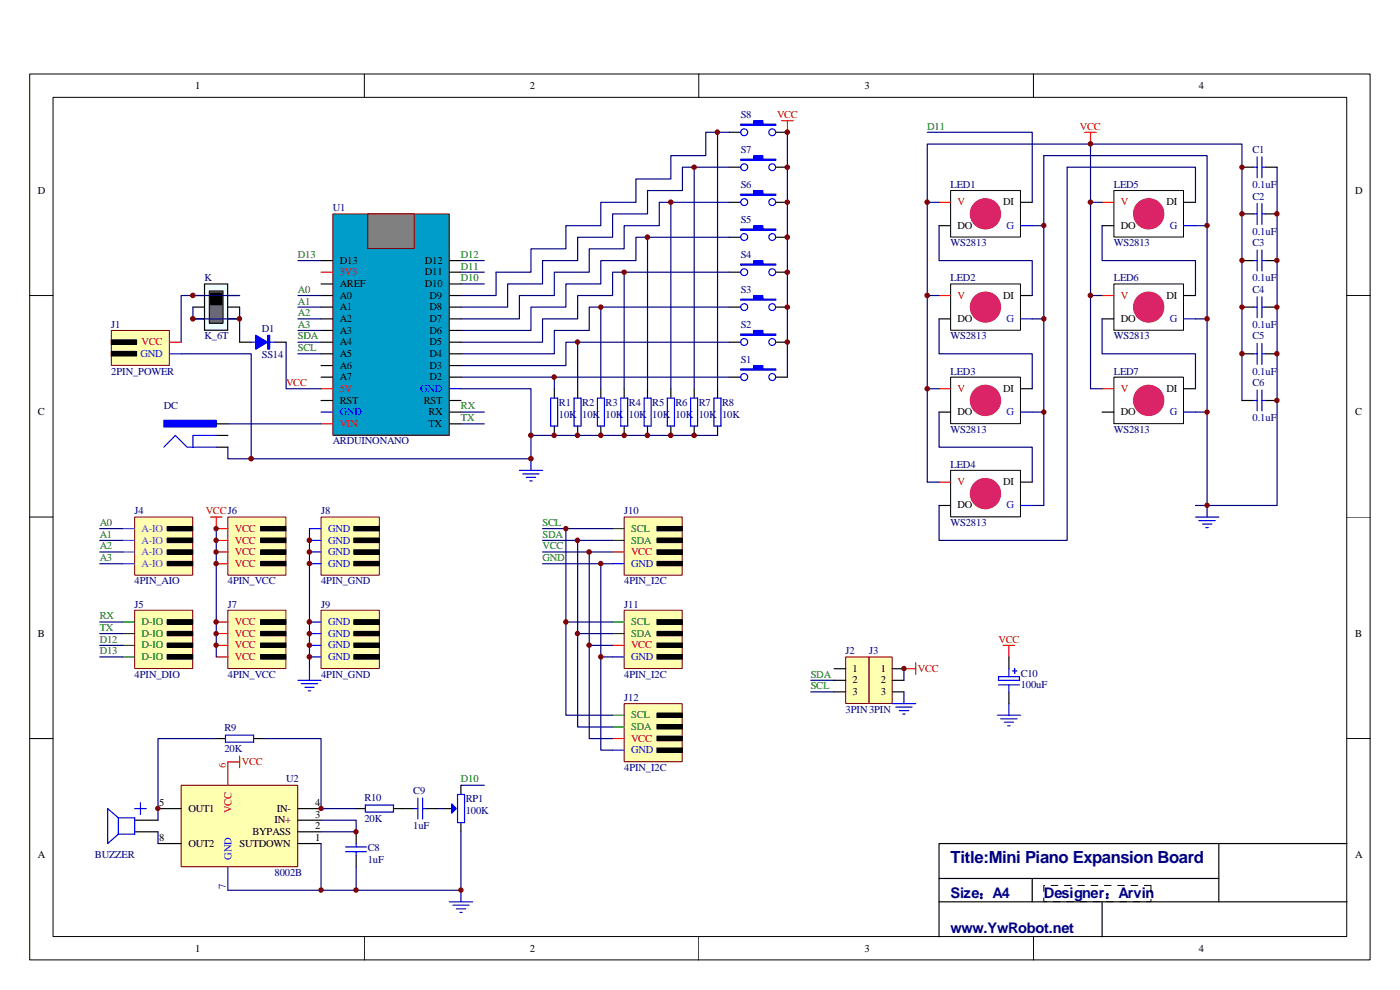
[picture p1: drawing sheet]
<svg xmlns="http://www.w3.org/2000/svg" width="297mm" height="210mm" viewBox="0 0 297 210" stroke-linecap="round" stroke-linejoin="round" font-family="sans-serif">
<g fill="none" stroke="#000" stroke-width=".21">
<path d="M6.3 15.7h284.4v187.9h-284.4zM77.3 15.7v5M148.2 15.7v5M219.2 15.7v5M11.3 20.7h274.4v178h-274.4zM6.3 62.7h5M285.7 62.7h5M6.3 109.7h5M285.7 109.7h5M6.3 156.7h5M285.7 156.7h5M77.3 198.7v5"/>
<path d="M148.2 198.7v5M219.2 198.7v5"/>
</g>
<path d="M70.6 45.4h24.7v46.9h-24.7z" fill="#009cca"/>
<path d="M70.6 45.4h24.7v46.9h-24.7z" fill="none" stroke="#800000" stroke-width=".21"/>
<g fill="none" stroke="#000" stroke-width=".25">
<path d="M68.1 55.3h2.5M95.3 57.7h2.5M95.3 55.3h2.5M68.1 77.5h2.5M68.1 75h2.5M68.1 72.6h2.5M68.1 70.1h2.5M68.1 67.6h2.5M68.1 65.1h2.5M68.1 62.7h2.5M68.1 60.2h2.5M95.3 77.5h2.5"/>
<path d="M95.3 75h2.5M95.3 72.6h2.5M95.3 70.1h2.5M95.3 67.6h2.5M95.3 65.1h2.5M95.3 62.7h2.5M95.3 60.2h2.5M68.1 80h2.5M68.1 85h2.5M95.3 89.9h2.5M95.3 87.4h2.5M95.3 80h2.5"/>
<path d="M95.3 85h2.5"/>
</g>
<path d="M68.1 57.7h2.5M68.1 89.9h2.5M68.1 82.5h2.5" fill="none" stroke="#f00" stroke-width=".25"/>
<path d="M68.1 87.4h2.5M95.3 82.5h2.5" fill="none" stroke="#00f" stroke-width=".25"/>
<path d="M78.1 45.4h9.8v7.3h-9.8z" fill="#808080"/>
<path d="M78 45.4h9.9v7.3h-9.9z" fill="none" stroke="#800000" stroke-width=".21"/>
<g fill="none" stroke="#000" stroke-width=".25">
<path d="M154.7 35.5h2.4M154.7 28.1h2.4M164.6 35.5h2.4M164.6 28.1h2.4M154.7 57.7h2.4M154.7 50.3h2.4M154.7 42.9h2.4M164.6 57.7h2.4M164.6 50.3h2.4M164.6 42.9h2.4M154.7 72.6h2.4M154.7 65.1h2.4"/>
<path d="M164.6 72.6h2.4M164.6 65.1h2.4M117.6 82.5v1.9M117.6 90.4v2M122.5 82.5v1.9M122.5 90.4v2M127.5 82.5v1.9M127.5 90.4v2M132.4 82.5v1.9M132.4 90.4v2M137.4 82.5v1.9M137.4 90.4v2"/>
<path d="M142.3 82.5v1.9M142.3 90.4v2M147.3 82.5v1.9M147.3 90.4v2M152.2 82.5v1.9M152.2 90.4v2M154.7 80h2.4M164.6 80h2.4"/>
</g>
<g fill="#00f" stroke="#00f" stroke-width=".25">
<path d="M157.1 78.3h2.8v-.8h1.9v.8h2.8v.2h-7.5z" fill-rule="evenodd"/>
<path d="M157.1 70.9h2.8v-.8h1.9v.8h2.8v.2h-7.5z" fill-rule="evenodd"/>
<path d="M157.1 63.4h2.8v-.7h1.9v.7h2.8v.3h-7.5z" fill-rule="evenodd"/>
<path d="M157.1 56h2.8v-.7h1.9v.7h2.8v.3h-7.5z" fill-rule="evenodd"/>
<path d="M157.1 48.6h2.8v-.7h1.9v.7h2.8v.2h-7.5z" fill-rule="evenodd"/>
<path d="M157.1 41.2h2.8v-.8h1.9v.8h2.8v.2h-7.5z" fill-rule="evenodd"/>
<path d="M157.1 33.8h2.8v-.8h1.9v.8h2.8v.2h-7.5z" fill-rule="evenodd"/>
<path d="M157.1 26.3h2.8v-.7h1.9v.7h2.8v.3h-7.5z" fill-rule="evenodd"/>
</g>
<g fill="none" stroke="#00f" stroke-width=".25">
<path d="M116.8 84.4h1.5v6h-1.5zM121.8 84.4h1.5v6h-1.5zM126.7 84.4h1.5v6h-1.5zM131.7 84.4h1.5v6h-1.5zM136.6 84.4h1.5v6h-1.5zM141.6 84.4h1.5v6h-1.5zM146.5 84.4h1.5v6h-1.5zM151.5 84.4h1.4v6h-1.4z"/>
<circle cx="157.9" cy="28.1" r=".73"/>
<circle cx="157.9" cy="35.5" r=".73"/>
<circle cx="163.8" cy="28.1" r=".72"/>
<circle cx="163.8" cy="35.5" r=".72"/>
<circle cx="157.9" cy="57.7" r=".73"/>
<circle cx="157.9" cy="50.3" r=".73"/>
<circle cx="157.9" cy="42.9" r=".73"/>
<circle cx="163.8" cy="57.7" r=".72"/>
<circle cx="163.8" cy="50.3" r=".72"/>
<circle cx="163.8" cy="42.9" r=".72"/>
<circle cx="157.9" cy="80" r=".74"/>
<circle cx="157.9" cy="65.1" r=".73"/>
<circle cx="157.9" cy="72.6" r=".73"/>
<circle cx="163.8" cy="80" r=".73"/>
<circle cx="163.8" cy="65.1" r=".72"/>
<circle cx="163.8" cy="72.6" r=".72"/>
</g>
<g fill="none" stroke="#000080" stroke-width=".25">
<path d="M147.3 35.5h-2.5v4.9h-7.4v5h-7.4v4.9h-7.5v5h-7.4v4.9h-7.4v4.9h-9.9M147.3 35.5h7.4M147.3 35.5v47M152.2 28.1h-2.5v4.9h-7.4v5h-7.4v4.9h-7.4v5h-7.5v4.9h-7.4v4.9h-7.4v5h-7.4M152.2 28.1h2.5M152.2 28.1v54.4M132.4 57.7h-2.4v5h-7.5v4.9h-7.4v5h-17.3M132.4 57.7h22.3M132.4 57.7v24.8M137.4 50.3h-2.5v5h-7.4v4.9h-7.5v4.9h-7.4v5h-14.8M137.4 50.3h17.3M137.4 50.3v32.2"/>
<path d="M142.3 42.9h-2.4v5h-7.5v4.9h-7.4v4.9h-7.4v5h-7.4v4.9h-12.4M142.3 42.9h12.4M142.3 42.9v39.6M122.5 72.6h-2.5v4.9h-22.2M122.5 72.6h32.2M122.5 72.6v9.9M127.5 65.1h-2.5v5h-7.4v4.9h-19.8M127.5 65.1h27.2M127.5 65.1v17.4M97.8 82.5h14.8v9.9h39.6M97.8 80h56.9M117.6 80v2.5"/>
</g>
<path d="M38.5 166.6h24.7v17.2h-24.7z" fill="#ffffb0"/>
<path d="M38.4 166.6h24.8v17.2h-24.8z" fill="none" stroke="#800000" stroke-width=".21"/>
<g fill="none" stroke="#000" stroke-width=".25">
<path d="M45.9 156.7h1.9M53.8 156.7h1.9M28.6 174h4.9M28.6 176.4h4.9M33.5 178.9h4.9M33.5 171.5h4.9M63.2 178.9h4.9M63.2 171.5h4.9M63.2 174h4.9M63.2 176.4h4.9M75.6 171.5h1.9M75.6 176.4v2.5"/>
<path d="M83.5 171.5h4.4M90.4 171.5h2.5M93.8 171.5h2M97.8 166.6v1.9M97.8 174.5v1.9M75.6 181.4v2.5"/>
</g>
<g fill="none" stroke="#00f" stroke-width=".25">
<path d="M253.6 109.7h5M254.3 110.4h3.5M255.1 111.2h2M255.8 111.9h.5M256.1 107.2v2.5M47.8 155.9h6v1.5h-6zM25.1 173.5l-2.2-2v7.4l2.2-2M25.1 173.5v3.4M25.1 173.5h3.5v3.4h-3.5M28.6 171.5h2.4M29.8 170.3v2.5M73.3 179.7h4.5"/>
<path d="M75.6 178.9v.8M77.5 170.8h6v1.4h-6zM87.9 171.5h.7M88.6 169.3v4.4M89.7 171.5h.7M89.7 169.3v4.4M97.1 168.5h1.4v6h-1.4zM48.3 183.9v4.9M73.3 180.7h4.5M75.6 180.7v.7M95.3 191.3h5M96.1 192h3.4"/>
<path d="M96.8 192.8h2M97.6 193.5h.4M97.8 188.8v2.5"/>
</g>
<path d="M230.1 28.1h2.5M231.3 28.1v2.5M50.8 161.6h-2.5v5M50.8 160.4v2.4" fill="none" stroke="#f00" stroke-width=".25"/>
<path d="M95.8 170.5l1 1-1 1z" fill="#00f" stroke="#00f" stroke-width=".25"/>
<path d="M97.8 60.2h4.9M45.9 156.7h-12.4v17.3M55.7 156.7h12.4v14.8h7.5M33.5 176.4v2.5M68.1 174h7.5v2.4h-7.5M68.1 178.9v9.9M92.9 171.5h.9M97.8 176.4v12.4h-49.5M97.8 166.6h4.9M75.6 183.9v4.9" fill="none" stroke="#000080" stroke-width=".25"/>
<path d="M201.7 40.5h14.8v9.8h-14.8z" fill="#fff"/>
<path d="M201.7 40.4h14.8v9.9h-14.8z" fill="none" stroke="#000" stroke-width=".21"/>
<path d="M216.5 47.9h2.5" fill="none" stroke="#00f" stroke-width=".25"/>
<path d="M199.2 42.9h2.5" fill="none" stroke="#f00" stroke-width=".25"/>
<path d="M199.2 47.9h2.5M216.5 42.9h2.5" fill="none" stroke="#000" stroke-width=".25"/>
<circle cx="209.1" cy="45.4" r="3.5" fill="#da2467" stroke="#fff" stroke-width=".21"/>
<path d="M201.7 60.3h14.8v9.8h-14.8z" fill="#fff"/>
<path d="M201.7 60.2h14.8v9.9h-14.8z" fill="none" stroke="#000" stroke-width=".21"/>
<path d="M216.5 67.6h2.5" fill="none" stroke="#00f" stroke-width=".25"/>
<path d="M199.2 62.7h2.5" fill="none" stroke="#f00" stroke-width=".25"/>
<path d="M199.2 67.6h2.5M216.5 62.7h2.5" fill="none" stroke="#000" stroke-width=".25"/>
<circle cx="209.1" cy="65.1" r="3.4" fill="#da2467" stroke="#fff" stroke-width=".21"/>
<path d="M201.7 80h14.8v9.9h-14.8z" fill="#fff"/>
<path d="M201.7 80h14.8v9.9h-14.8z" fill="none" stroke="#000" stroke-width=".21"/>
<path d="M216.5 87.4h2.5" fill="none" stroke="#00f" stroke-width=".25"/>
<path d="M199.2 82.5h2.5" fill="none" stroke="#f00" stroke-width=".25"/>
<path d="M199.2 87.4h2.5M216.5 82.5h2.5" fill="none" stroke="#000" stroke-width=".25"/>
<circle cx="209.1" cy="84.9" r="3.5" fill="#da2467" stroke="#fff" stroke-width=".21"/>
<path d="M201.7 99.8h14.8v9.8h-14.8z" fill="#fff"/>
<path d="M201.7 99.8h14.8v9.8h-14.8z" fill="none" stroke="#000" stroke-width=".21"/>
<path d="M216.5 107.2h2.5" fill="none" stroke="#00f" stroke-width=".25"/>
<path d="M199.2 102.3h2.5" fill="none" stroke="#f00" stroke-width=".25"/>
<path d="M199.2 107.2h2.5M216.5 102.3h2.5" fill="none" stroke="#000" stroke-width=".25"/>
<circle cx="209.1" cy="104.7" r="3.5" fill="#da2467" stroke="#fff" stroke-width=".21"/>
<path d="M236.3 40.5h14.8v9.8h-14.8z" fill="#fff"/>
<path d="M236.3 40.4h14.8v9.9h-14.8z" fill="none" stroke="#000" stroke-width=".21"/>
<path d="M251.1 47.9h2.5" fill="none" stroke="#00f" stroke-width=".25"/>
<path d="M233.8 42.9h2.5" fill="none" stroke="#f00" stroke-width=".25"/>
<path d="M233.8 47.9h2.5M251.1 42.9h2.5" fill="none" stroke="#000" stroke-width=".25"/>
<circle cx="243.7" cy="45.4" r="3.5" fill="#da2467" stroke="#fff" stroke-width=".21"/>
<path d="M236.3 60.3h14.8v9.8h-14.8z" fill="#fff"/>
<path d="M236.3 60.2h14.8v9.9h-14.8z" fill="none" stroke="#000" stroke-width=".21"/>
<path d="M251.1 67.6h2.5" fill="none" stroke="#00f" stroke-width=".25"/>
<path d="M233.8 62.7h2.5" fill="none" stroke="#f00" stroke-width=".25"/>
<path d="M233.8 67.6h2.5M251.1 62.7h2.5" fill="none" stroke="#000" stroke-width=".25"/>
<circle cx="243.7" cy="65.1" r="3.4" fill="#da2467" stroke="#fff" stroke-width=".21"/>
<path d="M236.3 80h14.8v9.9h-14.8z" fill="#fff"/>
<path d="M236.3 80h14.8v9.9h-14.8z" fill="none" stroke="#000" stroke-width=".21"/>
<path d="M251.1 87.4h2.5" fill="none" stroke="#00f" stroke-width=".25"/>
<path d="M233.8 82.5h2.5" fill="none" stroke="#f00" stroke-width=".25"/>
<path d="M233.8 87.4h2.5M251.1 82.5h2.5" fill="none" stroke="#000" stroke-width=".25"/>
<circle cx="243.7" cy="84.9" r="3.5" fill="#da2467" stroke="#fff" stroke-width=".21"/>
<g fill="none" stroke="#000080" stroke-width=".25">
<path d="M196.7 28.1h22.3v14.8M226.4 35.5h27.2v7.4M196.7 42.9v-12.3h34.6v12.3M199.2 47.9v7.4h19.8v7.4M219 47.9h2.4v59.3h-2.4M221.4 47.9v-14.9h34.7v74.2h-2.5M233.8 47.9v7.4h19.8v7.4M196.7 62.7h2.5M199.2 67.6v7.4h19.8v7.5M219 67.6h2.4M231.3 62.7h2.5M233.8 67.6v7.4h19.8v7.5"/>
<path d="M253.6 67.6h2.5M196.7 82.5h2.5M199.2 87.4v7.5h19.8v7.4M219 87.4h2.4M231.3 82.5h2.5M253.6 87.4h2.5M196.7 102.3h2.5"/>
</g>
<path d="M212.8 136.9h2.5M214 136.9v2.5" fill="none" stroke="#f00" stroke-width=".25"/>
<g fill="none" stroke="#00f" stroke-width=".25">
<path d="M266 35.5h.7M266.7 33.3v4.4M267.7 35.5h.7M267.7 33.3v4.4M266 45.4h.7M266 55.3h.7M266.7 43.2v4.4M266.7 53v4.5M267.7 43.2v4.4M267.7 53v4.5M267.7 45.4h.7M267.7 55.3h.7"/>
<path d="M266 65.1h.7M266 75h.7M266.7 62.9v4.5M266.7 72.8v4.5M267.7 62.9v4.5M267.7 72.8v4.5M267.7 65.1h.7M267.7 75h.7M110.2 99.8h4.9M112.6 97.3v2.5M266 85h.7M266.7 82.7v4.5"/>
<path d="M267.7 82.7v4.5M267.7 85h.7M110.9 100.5h3.5M111.7 101.3h1.9M112.4 102h.5M211.6 151.7h4.9M212.3 152.5h3.5M213.1 153.2h1.9M213.8 154h.5M214 149.3v2.4"/>
</g>
<path d="M263.5 35.5h2.5M268.4 35.5h2.5M263.5 45.4h2.5M263.5 55.3h2.5M268.4 45.4h2.5M268.4 55.3h2.5M263.5 65.1h2.5M263.5 75h2.5M268.4 65.1h2.5M268.4 75h2.5M263.5 85h2.5M268.4 85h2.5" fill="none" stroke="#000" stroke-width=".25"/>
<path d="M34.8 89.2h11v1.4h-11z" fill="#00f"/>
<path d="M34.7 89.1h11.1v1.5h-11.1z" fill="none" stroke="#00f" stroke-width=".21"/>
<path d="M45.9 89.9h2.4M45.9 92.4h2.4M45.9 94.9h2.4" fill="none" stroke="#000" stroke-width=".25"/>
<path d="M34.7 94.9l2.5-2.5 2.5 2.5h6.2M45.9 92.4h-5v2.5" fill="none" stroke="#00f" stroke-width=".25"/>
<path d="M48.3 89.9h19.8M112.6 92.4v4.9h-59.3" fill="none" stroke="#000080" stroke-width=".25"/>
<path d="M23.7 70.1h12.2v7.4h-12.2z" fill="#ffffb0"/>
<path d="M23.6 70.1h12.3v7.4h-12.3z" fill="none" stroke="#800000" stroke-width=".21"/>
<path d="M36 72.6h2.4" fill="none" stroke="#f00" stroke-width=".25"/>
<path d="M36 75h2.4M53.3 72.6h4.9M211.8 143.5h4.5v.8h-4.5zM211.8 145.3h4.5M214 141.9v1.6M214 145.3v1.5M214.8 142.3h1M215.3 141.9v.9" fill="none" stroke="#00f" stroke-width=".25"/>
<path d="M23.7 74.6h5.3v.9h-5.3zM23.7 72.1h5.3v.9h-5.3z" fill="#000"/>
<path d="M23.6 74.5h5.4v1h-5.4zM23.6 72.1h5.4v.9h-5.4z" fill="none" stroke="#000" stroke-width=".21"/>
<path d="M50.8 72.6h2.5M58.2 72.6h2.5M214 139.4v2.5M214 146.8v2.5" fill="none" stroke="#000" stroke-width=".25"/>
<path d="M54.3 71.1l2.5 1.5-2.5 1.5z" fill="#00f" stroke="#00f" stroke-width=".25"/>
<path d="M56.8 71.1h.4v3h-.4z" fill-rule="evenodd" fill="#00f" stroke="#00f" stroke-width=".21"/>
<path d="M226.4 35.5v79.1h-27.2v-7.4M231.3 30.6h32.2v54.4M270.9 35.5v71.7h-14.8M97.8 57.7h4.9M199.2 42.9h-2.5v59.4M233.8 42.9h-2.5v39.6M253.6 47.9h2.5M38.4 75h14.9v22.3h-5v-2.4M60.7 72.6v9.9h7.4M63.2 75h4.9M63.2 72.6h4.9" fill="none" stroke="#000080" stroke-width=".25"/>
<path d="M184.4 139.4h4.9v9.8h-4.9z" fill="#ffffb0"/>
<path d="M184.4 139.4h4.9v9.8h-4.9z" fill="none" stroke="#800000" stroke-width=".21"/>
<path d="M189.3 141.9h2.5M189.3 144.3h2.5M189.3 146.8h2.5" fill="none" stroke="#000" stroke-width=".25"/>
<path d="M179.4 139.4h4.9v9.8h-4.9z" fill="#ffffb0"/>
<path d="M179.4 139.4h4.9v9.8h-4.9z" fill="none" stroke="#800000" stroke-width=".21"/>
<path d="M176.9 141.9h2.5M176.9 144.3h2.5M176.9 146.8h2.5" fill="none" stroke="#000" stroke-width=".25"/>
<path d="M63.2 55.3h4.9M97.8 55.3h4.9M63.2 65.1h4.9M63.2 62.7h4.9M63.2 67.6h4.9M63.2 70.1h4.9M97.8 87.4h4.9M97.8 89.9h4.9M172 144.3h4.9M172 146.8h4.9M191.8 141.9v2.4" fill="none" stroke="#000080" stroke-width=".25"/>
<path d="M189.3 149.3h5M190 150h3.5M190.8 150.7h2M191.5 151.5h.5M191.8 146.8v2.5" fill="none" stroke="#00f" stroke-width=".25"/>
<path d="M191.8 141.9h2.5M194.3 140.6v2.5" fill="none" stroke="#f00" stroke-width=".25"/>
<path d="M28.6 109.7h12.3v12.3h-12.3z" fill="#ffffb0"/>
<path d="M28.6 109.7h12.3v12.3h-12.3z" fill="none" stroke="#800000" stroke-width=".21"/>
<path d="M26.1 112.1h2.5M26.1 114.6h2.5M26.1 117.1h2.5M26.1 119.6h2.5" fill="none" stroke="#8000ff" stroke-width=".25"/>
<path d="M35.5 119.1h5.4v.9h-5.4zM35.5 116.7h5.4v.9h-5.4zM35.5 114.2h5.4v.9h-5.4zM35.5 111.7h5.4v.9h-5.4z" fill="#000"/>
<path d="M35.5 119.1h5.4v.9h-5.4zM35.5 116.6h5.4v1h-5.4zM35.5 114.1h5.4v1h-5.4zM35.5 111.7h5.4v.9h-5.4z" fill="none" stroke="#000" stroke-width=".21"/>
<path d="M28.6 129.5h12.3v12.3h-12.3z" fill="#ffffb0"/>
<path d="M28.6 129.4h12.3v12.4h-12.3z" fill="none" stroke="#800000" stroke-width=".21"/>
<path d="M26.1 131.9h2.5M26.1 134.4h2.5M26.1 136.9h2.5M26.1 139.4h2.5" fill="none" stroke="#008000" stroke-width=".25"/>
<path d="M35.5 138.9h5.4v.9h-5.4zM35.5 136.4h5.4v.9h-5.4zM35.5 134h5.4v.9h-5.4zM35.5 131.5h5.4v.9h-5.4z" fill="#000"/>
<path d="M35.5 138.8h5.4v1h-5.4zM35.5 136.4h5.4v.9h-5.4zM35.5 133.9h5.4v1h-5.4zM35.5 131.4h5.4v1h-5.4z" fill="none" stroke="#000" stroke-width=".21"/>
<path d="M68.1 109.7h12.4v12.3h-12.4z" fill="#ffffb0"/>
<path d="M68.1 109.7h12.4v12.3h-12.4z" fill="none" stroke="#800000" stroke-width=".21"/>
<path d="M65.7 112.1h2.4M65.7 114.6h2.4M65.7 117.1h2.4M65.7 119.6h2.4" fill="none" stroke="#00f" stroke-width=".25"/>
<path d="M75.1 119.1h5.4v.9h-5.4zM75.1 116.7h5.4v.9h-5.4zM75.1 114.2h5.4v.9h-5.4zM75.1 111.7h5.4v.9h-5.4z" fill="#000"/>
<path d="M75 119.1h5.5v.9h-5.5zM75 116.6h5.5v1h-5.5zM75 114.1h5.5v1h-5.5zM75 111.7h5.5v.9h-5.5z" fill="none" stroke="#000" stroke-width=".21"/>
<path d="M68.1 129.5h12.4v12.3h-12.4z" fill="#ffffb0"/>
<path d="M68.1 129.4h12.4v12.4h-12.4z" fill="none" stroke="#800000" stroke-width=".21"/>
<path d="M65.7 131.9h2.4M65.7 134.4h2.4M65.7 136.9h2.4M65.7 139.4h2.4" fill="none" stroke="#00f" stroke-width=".25"/>
<path d="M75.1 138.9h5.4v.9h-5.4zM75.1 136.4h5.4v.9h-5.4zM75.1 134h5.4v.9h-5.4zM75.1 131.5h5.4v.9h-5.4z" fill="#000"/>
<path d="M75 138.8h5.5v1h-5.5zM75 136.4h5.5v.9h-5.5zM75 133.9h5.5v1h-5.5zM75 131.4h5.5v1h-5.5z" fill="none" stroke="#000" stroke-width=".21"/>
<path d="M48.4 109.7h12.3v12.3h-12.3z" fill="#ffffb0"/>
<path d="M48.3 109.7h12.4v12.3h-12.4z" fill="none" stroke="#800000" stroke-width=".21"/>
<path d="M45.9 112.1h2.4M45.9 114.6h2.4M45.9 117.1h2.4M45.9 119.6h2.4" fill="none" stroke="#f00" stroke-width=".25"/>
<path d="M55.3 119.1h5.4v.9h-5.4zM55.3 116.7h5.4v.9h-5.4zM55.3 114.2h5.4v.9h-5.4zM55.3 111.7h5.4v.9h-5.4z" fill="#000"/>
<path d="M55.3 119.1h5.4v.9h-5.4zM55.3 116.6h5.4v1h-5.4zM55.3 114.1h5.4v1h-5.4zM55.3 111.7h5.4v.9h-5.4z" fill="none" stroke="#000" stroke-width=".21"/>
<path d="M48.4 129.5h12.3v12.3h-12.3z" fill="#ffffb0"/>
<path d="M48.3 129.4h12.4v12.4h-12.4z" fill="none" stroke="#800000" stroke-width=".21"/>
<path d="M45.9 131.9h2.4M45.9 134.4h2.4M45.9 136.9h2.4M45.9 139.4h2.4" fill="none" stroke="#f00" stroke-width=".25"/>
<path d="M55.3 138.9h5.4v.9h-5.4zM55.3 136.4h5.4v.9h-5.4zM55.3 134h5.4v.9h-5.4zM55.3 131.5h5.4v.9h-5.4z" fill="#000"/>
<path d="M55.3 138.8h5.4v1h-5.4zM55.3 136.4h5.4v.9h-5.4zM55.3 133.9h5.4v1h-5.4zM55.3 131.4h5.4v1h-5.4z" fill="none" stroke="#000" stroke-width=".21"/>
<path d="M132.5 109.7h12.2v12.3h-12.2z" fill="#ffffb0"/>
<path d="M132.4 109.7h12.3v12.3h-12.3z" fill="none" stroke="#800000" stroke-width=".21"/>
<path d="M130 112.1h2.4M130 114.6h2.4" fill="none" stroke="#008000" stroke-width=".25"/>
<path d="M130 117.1h2.4" fill="none" stroke="#f00" stroke-width=".25"/>
<path d="M130 119.6h2.4" fill="none" stroke="#00f" stroke-width=".25"/>
<path d="M139.4 119.1h5.3v.9h-5.3zM139.4 116.7h5.3v.9h-5.3zM139.4 114.2h5.3v.9h-5.3zM139.4 111.7h5.3v.9h-5.3z" fill="#000"/>
<path d="M139.4 119.1h5.3v.9h-5.3zM139.4 116.6h5.3v1h-5.3zM139.4 114.1h5.3v1h-5.3zM139.4 111.7h5.3v.9h-5.3z" fill="none" stroke="#000" stroke-width=".21"/>
<path d="M132.5 129.5h12.2v12.3h-12.2z" fill="#ffffb0"/>
<path d="M132.4 129.4h12.3v12.4h-12.3z" fill="none" stroke="#800000" stroke-width=".21"/>
<path d="M130 131.9h2.4M130 134.4h2.4" fill="none" stroke="#008000" stroke-width=".25"/>
<path d="M130 136.9h2.4" fill="none" stroke="#f00" stroke-width=".25"/>
<path d="M130 139.4h2.4" fill="none" stroke="#00f" stroke-width=".25"/>
<path d="M139.4 138.9h5.3v.9h-5.3zM139.4 136.4h5.3v.9h-5.3zM139.4 134h5.3v.9h-5.3zM139.4 131.5h5.3v.9h-5.3z" fill="#000"/>
<path d="M139.4 138.8h5.3v1h-5.3zM139.4 136.4h5.3v.9h-5.3zM139.4 133.9h5.3v1h-5.3zM139.4 131.4h5.3v1h-5.3z" fill="none" stroke="#000" stroke-width=".21"/>
<path d="M132.5 149.3h12.2v12.3h-12.2z" fill="#ffffb0"/>
<path d="M132.4 149.3h12.3v12.3h-12.3z" fill="none" stroke="#800000" stroke-width=".21"/>
<path d="M130 151.7h2.4M130 154.2h2.4" fill="none" stroke="#008000" stroke-width=".25"/>
<path d="M165.8 25.6h2.5M167 25.6v2.5M44.7 109.7h2.4M45.9 109.7v2.4M130 156.7h2.4" fill="none" stroke="#f00" stroke-width=".25"/>
<path d="M63.2 144.3h4.9M63.9 145h3.5M64.7 145.8h1.9M65.4 146.6h.5M65.7 141.9v2.4M130 159.1h2.4" fill="none" stroke="#00f" stroke-width=".25"/>
<path d="M139.4 158.7h5.3v.9h-5.3zM139.4 156.2h5.3v.9h-5.3zM139.4 153.7h5.3v.9h-5.3zM139.4 151.3h5.3v.9h-5.3z" fill="#000"/>
<path d="M139.4 158.7h5.3v.9h-5.3zM139.4 156.2h5.3v.9h-5.3zM139.4 153.7h5.3v.9h-5.3zM139.4 151.2h5.3v1h-5.3z" fill="none" stroke="#000" stroke-width=".21"/>
<g fill="none" stroke="#000080" stroke-width=".25">
<path d="M167 28.1v51.9M21.2 114.6h4.9M21.2 112.1h4.9M21.2 119.6h4.9M21.2 117.1h4.9M45.9 112.1v27.3M65.7 112.1v29.8M115.1 114.6h7.4M115.1 112.1h4.9M115.1 119.6h12.4M115.1 117.1h9.9M130 119.6h-2.5v39.5h2.5"/>
<path d="M130 117.1h-5v39.6h5M130 114.6h-7.5v39.6h7.5M130 112.1h-10v39.6h10M21.2 134.4h4.9M21.2 131.9h4.9M21.2 139.4h4.9M21.2 136.9h4.9M120 131.9h10M122.5 134.4h7.5M125 136.9h5M127.5 139.4h2.5"/>
</g>
<path d="M43.4 60.2h4.9v9.9h-4.9z" fill-rule="evenodd" fill="#f0ffff" stroke="#000" stroke-width=".25"/>
<path d="M40.9 65.1h2.5M40.9 62.7h2.5M40.9 67.6h2.5M48.3 65.1h2.5M48.3 62.7h2.5M48.3 67.6h2.5" fill="none" stroke="#000" stroke-width=".25"/>
<path d="M44.4 61.8h2.9v6.8h-2.9z" fill="#696a6d"/>
<path d="M44.4 61.7h2.9v6.9h-2.9zM44.7 62.2h2.4v2.4h-2.4z" fill="none" stroke="#000" stroke-width=".21"/>
<path d="M44.7 62.2h2.4v2.4h-2.4z" fill="#000"/>
<path d="M40.9 65.1v2.5h9.9M50.8 62.7h-12.4v9.9M50.8 65.1v7.5" fill="none" stroke="#000080" stroke-width=".25"/>
<g fill="#800000" stroke="#800000" stroke-width=".21">
<circle cx="68.1" cy="171.5" r=".47"/>
<circle cx="33.5" cy="171.5" r=".47"/>
<circle cx="75.5" cy="176.4" r=".47"/>
<circle cx="68.1" cy="188.8" r=".47"/>
<circle cx="75.5" cy="188.8" r=".47"/>
<circle cx="97.8" cy="188.8" r=".47"/>
<circle cx="65.6" cy="114.6" r=".49"/>
<circle cx="65.6" cy="117.1" r=".48"/>
<circle cx="65.6" cy="119.5" r=".48"/>
<circle cx="65.6" cy="131.9" r=".49"/>
<circle cx="65.6" cy="134.4" r=".48"/>
<circle cx="65.6" cy="136.9" r=".48"/>
<circle cx="65.6" cy="139.3" r=".49"/>
<circle cx="45.8" cy="112.1" r=".47"/>
<circle cx="45.8" cy="114.6" r=".48"/>
<circle cx="45.8" cy="117.1" r=".47"/>
<circle cx="45.8" cy="119.5" r=".47"/>
<circle cx="45.8" cy="131.9" r=".48"/>
<circle cx="45.8" cy="134.4" r=".47"/>
<circle cx="45.8" cy="136.9" r=".47"/>
<circle cx="167" cy="72.6" r=".48"/>
<circle cx="167" cy="65.1" r=".48"/>
<circle cx="167" cy="57.7" r=".48"/>
<circle cx="167" cy="50.3" r=".49"/>
<circle cx="167" cy="42.9" r=".48"/>
<circle cx="167" cy="35.5" r=".48"/>
<circle cx="167" cy="28" r=".49"/>
<circle cx="117.5" cy="92.3" r=".48"/>
<circle cx="122.5" cy="92.3" r=".48"/>
<circle cx="127.4" cy="92.3" r=".48"/>
<circle cx="132.4" cy="92.3" r=".48"/>
<circle cx="137.3" cy="92.3" r=".49"/>
<circle cx="142.3" cy="92.3" r=".49"/>
<circle cx="147.2" cy="92.3" r=".49"/>
<circle cx="122.5" cy="72.6" r=".47"/>
<circle cx="127.5" cy="65.1" r=".47"/>
<circle cx="132.4" cy="57.7" r=".47"/>
<circle cx="152.2" cy="28" r=".48"/>
<circle cx="147.3" cy="35.5" r=".48"/>
<circle cx="142.3" cy="42.9" r=".48"/>
<circle cx="137.3" cy="50.3" r=".49"/>
<circle cx="117.5" cy="80" r=".48"/>
<circle cx="112.6" cy="92.3" r=".49"/>
<circle cx="112.6" cy="97.3" r=".49"/>
<circle cx="53.3" cy="97.3" r=".49"/>
<circle cx="40.9" cy="62.7" r=".49"/>
<circle cx="40.9" cy="67.6" r=".49"/>
<circle cx="50.8" cy="67.6" r=".48"/>
<circle cx="231.3" cy="30.5" r=".48"/>
<circle cx="256.1" cy="107.2" r=".47"/>
<circle cx="196.7" cy="62.7" r=".49"/>
<circle cx="196.7" cy="82.5" r=".48"/>
<circle cx="221.4" cy="47.8" r=".47"/>
<circle cx="221.4" cy="67.6" r=".48"/>
<circle cx="221.4" cy="87.4" r=".47"/>
<circle cx="231.3" cy="62.7" r=".49"/>
<circle cx="256.1" cy="67.6" r=".48"/>
<circle cx="256.1" cy="87.4" r=".47"/>
<circle cx="231.3" cy="42.9" r=".48"/>
<circle cx="196.7" cy="42.9" r=".48"/>
<circle cx="263.5" cy="35.5" r=".47"/>
<circle cx="263.5" cy="45.4" r=".48"/>
<circle cx="270.9" cy="45.4" r=".48"/>
<circle cx="263.5" cy="55.2" r=".47"/>
<circle cx="270.9" cy="55.2" r=".47"/>
<circle cx="263.5" cy="65.1" r=".47"/>
<circle cx="270.9" cy="65.1" r=".47"/>
<circle cx="263.5" cy="75" r=".48"/>
<circle cx="270.9" cy="75" r=".48"/>
<circle cx="270.9" cy="84.9" r=".48"/>
<circle cx="256.1" cy="47.8" r=".47"/>
<circle cx="191.8" cy="141.8" r=".47"/>
<circle cx="127.5" cy="119.5" r=".47"/>
<circle cx="125" cy="117.1" r=".48"/>
<circle cx="125" cy="136.9" r=".48"/>
<circle cx="127.4" cy="139.3" r=".48"/>
<circle cx="122.5" cy="114.6" r=".48"/>
<circle cx="120" cy="112.1" r=".47"/>
<circle cx="120" cy="131.9" r=".48"/>
<circle cx="122.5" cy="134.4" r=".47"/>
</g>
<path d="M258.6 178.9v12.4M285.7 178.9h-86.5v19.8M199.2 191.3h86.5M199.2 186.3h59.4M219 186.3v5M233.8 191.3v7.4" fill="none" stroke="#000" stroke-width=".25"/>
<path d="M221.4 187.8h22.8v3.5h-22.8z" fill="none" stroke="#000" stroke-width=".21" stroke-dasharray="1.4 1.4 1.4 1.4 1.4 1.4 1.4 1.4"/>
<text font-size="3.5" fill="#000080" x="201.7" y="183.1">Title:Mini Piano Expansion Board</text>
<g font-size="3.1" fill="#000080">
<text x="201.7" y="190.6">Size：A4</text>
<text x="221.4" y="190.6">Designer：Arvin</text>
<text x="201.7" y="198">www.YwRobot.net</text>
</g>
<g font-size="2.2">
<text x="41.4" y="18.8">1</text>
<text x="112.4" y="18.8">2</text>
<text x="183.4" y="18.8">3</text>
<text x="254.3" y="18.8">4</text>
<text x="8" y="41.1">D</text>
<text x="287.5" y="41.1">D</text>
<text x="212.8" y="43.6">DI</text>
<text x="247.4" y="43.6">DI</text>
<text x="203.2" y="48.5">DO</text>
<text x="237.8" y="48.5">DO</text>
<text x="72.1" y="56">D13</text>
<text x="90.1" y="58.4">D11</text>
<text x="90.1" y="56">D12</text>
<text x="72.1" y="63.4">A0</text>
<text x="72.1" y="65.8">A1</text>
<text x="72.1" y="60.9">AREF</text>
<text x="90.1" y="60.9">D10</text>
<text x="91.1" y="65.8">D8</text>
<text x="91.1" y="63.4">D9</text>
<text x="212.8" y="63.4">DI</text>
<text x="247.4" y="63.4">DI</text>
<text x="72.1" y="68.3">A2</text>
<text x="72.1" y="70.8">A3</text>
<text x="91.1" y="70.8">D6</text>
<text x="91.1" y="68.3">D7</text>
<text x="203.2" y="68.3">DO</text>
<text x="237.8" y="68.3">DO</text>
<text x="72.1" y="73.3">A4</text>
<text x="72.1" y="75.7">A5</text>
<text x="91.1" y="75.7">D4</text>
<text x="91.1" y="73.3">D5</text>
<text x="72.1" y="78.2">A6</text>
<text x="72.1" y="80.7">A7</text>
<text x="91.1" y="80.7">D2</text>
<text x="91.1" y="78.2">D3</text>
<text x="212.8" y="83.1">DI</text>
<text x="247.4" y="83.1">DI</text>
<text x="8" y="88.1">C</text>
<text x="72.1" y="85.6">RST</text>
<text x="89.9" y="85.6">RST</text>
<text x="90.9" y="88.1">RX</text>
<text x="203.2" y="88.1">DO</text>
<text x="237.8" y="88.1">DO</text>
<text x="287.5" y="88.1">C</text>
<text x="90.9" y="90.5">TX</text>
<text x="203.2" y="107.9">DO</text>
<text x="212.8" y="102.9">DI</text>
<text x="8" y="135.1">B</text>
<text x="287.5" y="135.1">B</text>
<text x="180.9" y="142.5">1</text>
<text x="186.9" y="142.5">1</text>
<text x="180.9" y="145">2</text>
<text x="180.9" y="147.4">3</text>
<text x="186.9" y="145">2</text>
<text x="186.9" y="147.4">3</text>
<text x="33.7" y="170.9">5</text>
<text x="40" y="172.2">OUT1</text>
<text x="58.7" y="172.2">IN-</text>
<text x="66.9" y="170.9">4</text>
<text x="66.9" y="173.4">3</text>
<text x="33.7" y="178.3">8</text>
<text x="40" y="179.6">OUT2</text>
<text x="50.8" y="179.6">SUTDOWN</text>
<text x="53.5" y="177.1">BYPASS</text>
<text x="58.2" y="174.7">IN+</text>
<text x="66.9" y="178.3">1</text>
<text x="66.9" y="175.9">2</text>
<text x="8" y="182.1">A</text>
<text x="287.5" y="182.1">A</text>
<text x="41.4" y="201.8">1</text>
<text x="112.4" y="201.8">2</text>
<text x="183.4" y="201.8">3</text>
<text x="254.3" y="201.8">4</text>
</g>
<g font-size="2.2" fill="#000080">
<text x="157.1" y="25">S8</text>
<text x="157.1" y="32.5">S7</text>
<text x="265.7" y="32.5">C1</text>
<text x="157.1" y="39.9">S6</text>
<text x="201.7" y="39.9">LED1</text>
<text x="236.3" y="39.9">LED5</text>
<text x="265.7" y="39.9">0.1uF</text>
<text x="70.6" y="44.8">U1</text>
<text x="157.1" y="47.3">S5</text>
<text x="265.7" y="42.3">C2</text>
<text x="201.7" y="52.2">WS2813</text>
<text x="236.3" y="52.2">WS2813</text>
<text x="265.7" y="49.8">0.1uF</text>
<text x="265.7" y="52.2">C3</text>
<text x="43.4" y="59.6">K</text>
<text x="157.1" y="54.7">S4</text>
<text x="201.7" y="59.6">LED2</text>
<text x="236.3" y="59.6">LED6</text>
<text x="265.7" y="59.6">0.1uF</text>
<text x="157.1" y="62.1">S3</text>
<text x="265.7" y="62.1">C4</text>
<text x="23.6" y="69.5">J1</text>
<text x="55.5" y="70.5">D1</text>
<text x="157.1" y="69.5">S2</text>
<text x="265.7" y="69.5">0.1uF</text>
<text x="43.4" y="72">K_6T</text>
<text x="55.5" y="76">SS14</text>
<text x="157.1" y="77">S1</text>
<text x="201.7" y="72">WS2813</text>
<text x="236.3" y="72">WS2813</text>
<text x="265.7" y="72">C5</text>
<text x="23.6" y="79.5">2PIN_POWER</text>
<text x="201.7" y="79.5">LED3</text>
<text x="236.3" y="79.5">LED7</text>
<text x="265.7" y="79.5">0.1uF</text>
<text x="265.7" y="81.9">C6</text>
<text x="34.7" y="86.9">DC</text>
<text x="118.6" y="86.1">R1</text>
<text x="118.6" y="88.6">10K</text>
<text x="123.5" y="86.1">R2</text>
<text x="123.5" y="88.6">10K</text>
<text x="128.5" y="86.1">R3</text>
<text x="128.5" y="88.6">10K</text>
<text x="133.4" y="86.1">R4</text>
<text x="133.4" y="88.6">10K</text>
<text x="138.4" y="86.1">R5</text>
<text x="138.4" y="88.6">10K</text>
<text x="143.3" y="86.1">R6</text>
<text x="143.3" y="88.6">10K</text>
<text x="148.2" y="86.1">R7</text>
<text x="148.2" y="88.6">10K</text>
<text x="153.2" y="86.1">R8</text>
<text x="153.2" y="88.6">10K</text>
<text x="265.7" y="89.3">0.1uF</text>
<text x="70.6" y="94.3">ARDUINONANO</text>
<text x="201.7" y="91.8">WS2813</text>
<text x="236.3" y="91.8">WS2813</text>
<text x="201.7" y="99.2">LED4</text>
<text x="28.6" y="109.1">J4</text>
<text x="68.1" y="109.1">J8</text>
<text x="132.4" y="109.1">J10</text>
<text x="201.7" y="111.6">WS2813</text>
<text x="28.6" y="123.9">4PIN_AIO</text>
<text x="48.3" y="123.9">4PIN_VCC</text>
<text x="68.1" y="123.9">4PIN_GND</text>
<text x="132.4" y="123.9">4PIN_I2C</text>
<text x="28.6" y="128.9">J5</text>
<text x="48.3" y="128.9">J7</text>
<text x="68.1" y="128.9">J9</text>
<text x="132.4" y="128.9">J11</text>
<text x="28.6" y="143.8">4PIN_DIO</text>
<text x="48.3" y="143.8">4PIN_VCC</text>
<text x="68.1" y="143.8">4PIN_GND</text>
<text x="132.4" y="143.8">4PIN_I2C</text>
<text x="179.4" y="138.8">J2</text>
<text x="184.4" y="138.8">J3</text>
<text x="216.5" y="143.5">C10</text>
<text x="132.4" y="148.7">J12</text>
<text x="216.5" y="146">100uF</text>
<text x="47.6" y="155.1">R9</text>
<text x="179.4" y="151.2">3PIN3PIN</text>
<text x="47.6" y="159.5">20K</text>
<text x="60.7" y="166">U2</text>
<text x="132.4" y="163.5">4PIN_I2C</text>
<text x="77.3" y="170">R10</text>
<text x="87.7" y="168.5">C9</text>
<text x="98.8" y="170.2">RP1</text>
<text x="98.8" y="172.7">100K</text>
<text x="77.3" y="174.4">20K</text>
<text x="87.7" y="175.9">1uF</text>
<text x="20.1" y="182.1">BUZZER</text>
<text x="58.2" y="185.8">8002B</text>
<text x="78" y="180.6">C8</text>
<text x="78" y="183">1uF</text>
</g>
<g font-size="2.2" fill="#f00">
<text x="164.8" y="25">VCC</text>
<text x="229.1" y="27.5">VCC</text>
<text x="203.2" y="43.6">V</text>
<text x="237.8" y="43.6">V</text>
<text x="72.1" y="58.4">3V3</text>
<text x="203.2" y="63.4">V</text>
<text x="237.8" y="63.4">V</text>
<text x="30" y="73.3">VCC</text>
<text x="60.7" y="81.9">VCC</text>
<text x="72.1" y="83.1">5V</text>
<text x="203.2" y="83.1">V</text>
<text x="237.8" y="83.1">V</text>
<text x="72.1" y="90.5">VIN</text>
<text x="203.2" y="102.9">V</text>
<text x="43.6" y="109.1">VCCJ6</text>
<text x="49.8" y="112.8">VCC</text>
<text x="49.8" y="115.3">VCC</text>
<text x="49.8" y="117.8">VCC</text>
<text x="133.9" y="117.8">VCC</text>
<text x="49.8" y="120.3">VCC</text>
<text x="49.8" y="132.6">VCC</text>
<text x="49.8" y="135.1">VCC</text>
<text x="49.8" y="137.5">VCC</text>
<text x="133.9" y="137.5">VCC</text>
<text x="211.8" y="136.3">VCC</text>
<text x="49.8" y="140">VCC</text>
<text x="194.7" y="142.5">VCC</text>
<text x="133.9" y="157.3">VCC</text>
<text x="47.9" y="162.8" transform="rotate(-90 47.9 162.8)">6</text>
<text x="51.3" y="162.3">VCC</text>
<text x="49.1" y="172.5" transform="rotate(-90 49.1 172.5)">VCC</text>
</g>
<g font-size="2.2" fill="#008000">
<text x="196.7" y="27.5">D11</text>
<text x="63.2" y="54.7">D13</text>
<text x="97.8" y="59.6">D10</text>
<text x="97.8" y="57.2">D11</text>
<text x="97.8" y="54.7">D12</text>
<text x="63.2" y="62.1">A0</text>
<text x="63.2" y="64.6">A1</text>
<text x="63.2" y="67">A2</text>
<text x="63.2" y="69.5">A3</text>
<text x="63.2" y="72">SDA</text>
<text x="63.2" y="74.5">SCL</text>
<text x="97.8" y="86.9">RX</text>
<text x="97.8" y="89.3">TX</text>
<text x="21.2" y="111.6">A0</text>
<text x="115.1" y="111.6">SCL</text>
<text x="133.9" y="112.8">SCL</text>
<text x="21.2" y="114">A1</text>
<text x="21.2" y="116.5">A2</text>
<text x="21.2" y="119">A3</text>
<text x="115.1" y="114">SDA</text>
<text x="115.1" y="116.5">VCC</text>
<text x="115.1" y="119">GND</text>
<text x="133.9" y="115.3">SDA</text>
<text x="21.2" y="131.4">RX</text>
<text x="21.2" y="133.9">TX</text>
<text x="21.2" y="136.3">D12</text>
<text x="30" y="132.6">D-IO</text>
<text x="30" y="135.1">D-IO</text>
<text x="30" y="137.5">D-IO</text>
<text x="133.9" y="132.6">SCL</text>
<text x="133.9" y="135.1">SDA</text>
<text x="21.2" y="138.8">D13</text>
<text x="30" y="140">D-IO</text>
<text x="172" y="143.8">SDA</text>
<text x="172" y="146.2">SCL</text>
<text x="133.9" y="152.4">SCL</text>
<text x="133.9" y="154.8">SDA</text>
<text x="97.8" y="166">D10</text>
</g>
<g font-size="2.2" fill="#00f">
<text x="213.5" y="48.5">G</text>
<text x="248.2" y="48.5">G</text>
<text x="213.5" y="68.3">G</text>
<text x="248.2" y="68.3">G</text>
<text x="29.8" y="75.7">GND</text>
<text x="89.1" y="83.1">GND</text>
<text x="72.1" y="88.1">GND</text>
<text x="213.5" y="88.1">G</text>
<text x="248.2" y="88.1">G</text>
<text x="213.5" y="107.9">G</text>
<text x="69.6" y="112.8">GND</text>
<text x="69.6" y="115.3">GND</text>
<text x="69.6" y="117.8">GND</text>
<text x="69.6" y="120.3">GND</text>
<text x="133.9" y="120.3">GND</text>
<text x="69.6" y="132.6">GND</text>
<text x="69.6" y="135.1">GND</text>
<text x="69.6" y="137.5">GND</text>
<text x="69.6" y="140">GND</text>
<text x="133.9" y="140">GND</text>
<text x="133.9" y="159.8">GND</text>
<text x="49.1" y="182.4" transform="rotate(-90 49.1 182.4)">GND</text>
<text x="47.9" y="188.6" transform="rotate(-90 47.9 188.6)">7</text>
</g>
<g font-size="2.2" fill="#8000ff">
<text x="30" y="112.8">A-IO</text>
<text x="30" y="115.3">A-IO</text>
<text x="30" y="117.8">A-IO</text>
<text x="30" y="120.3">A-IO</text>
</g>
</svg>
